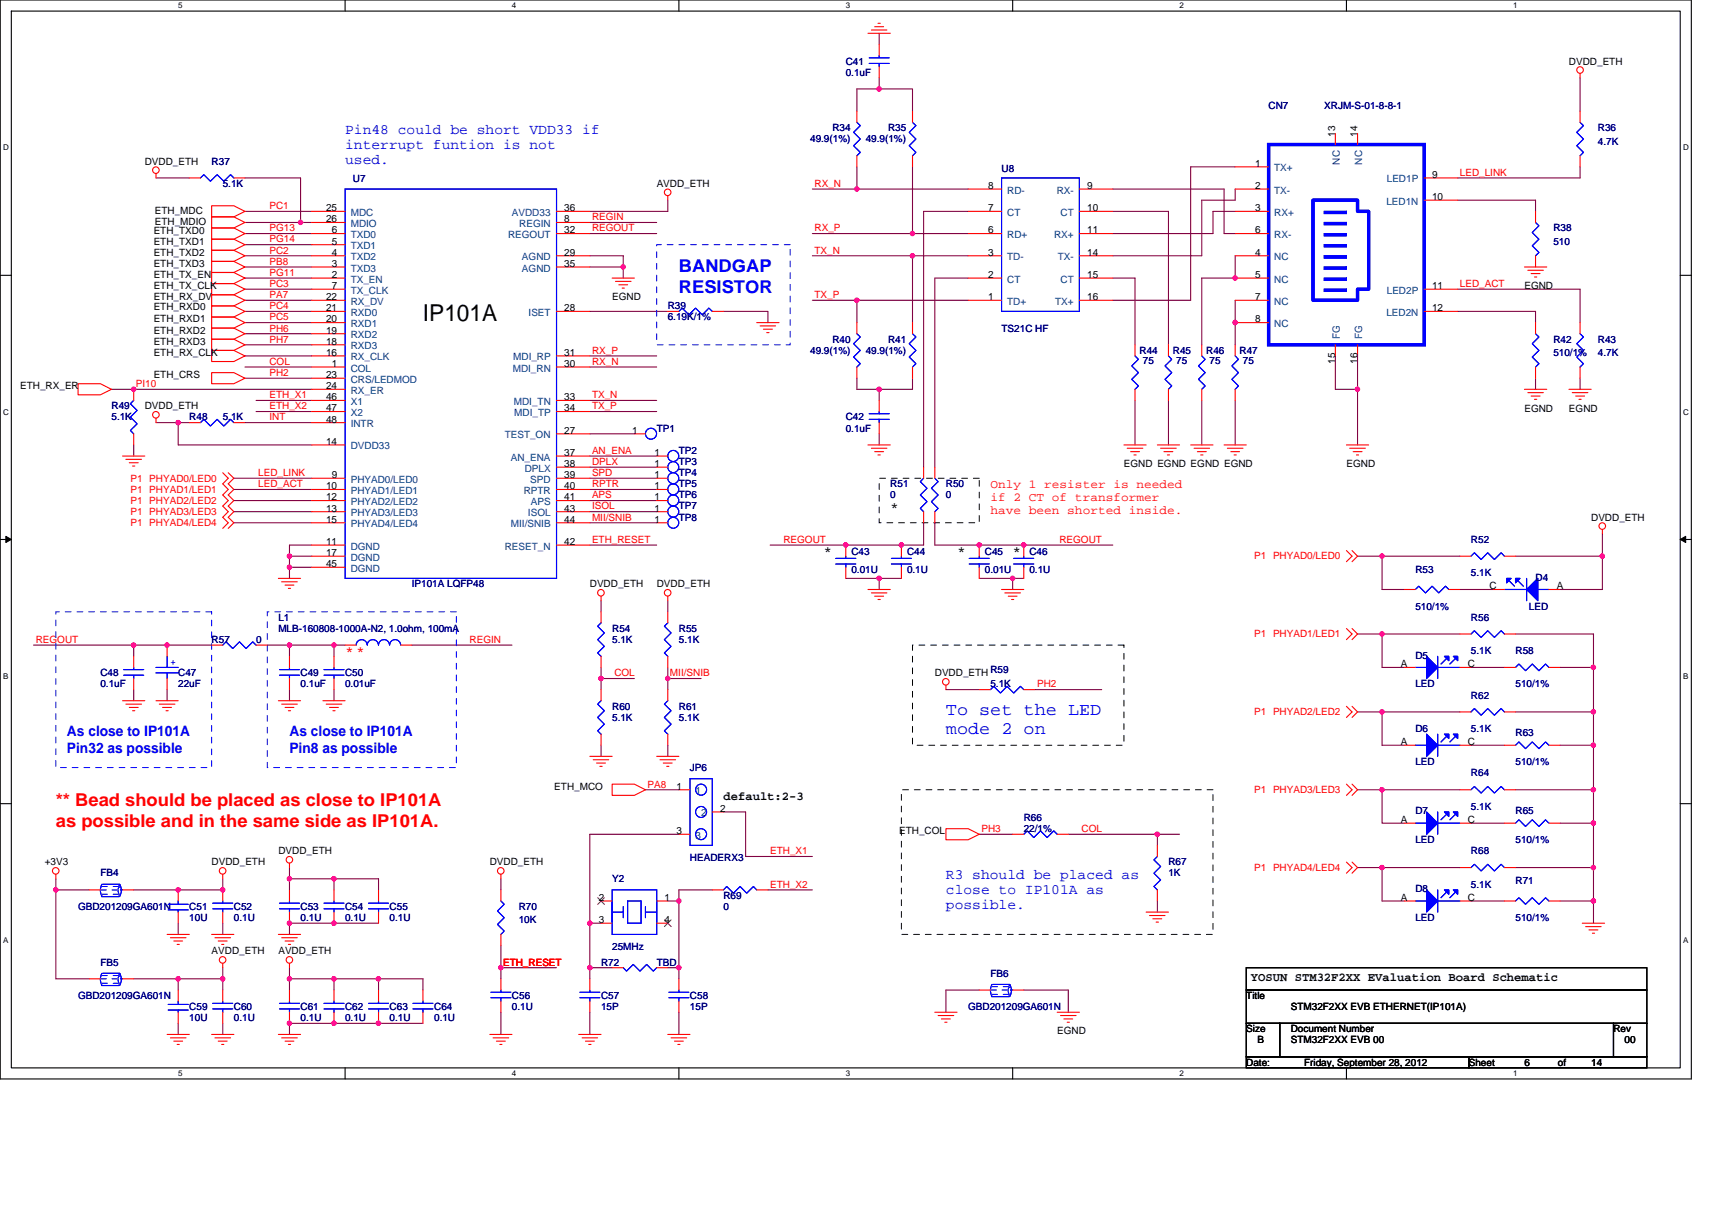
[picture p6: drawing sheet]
<svg xmlns="http://www.w3.org/2000/svg" width="297mm" height="210mm" viewBox="0 0 297 210" stroke-linecap="round" stroke-linejoin="round" font-family="sans-serif">
<path d="M0 0h293.5v187.2h-293.5zM2 1.9h289.5v183.4h-289.5z" fill="none" stroke="#000" stroke-width=".19"/>
<g fill="#fff">
<path d="M30.9 .2h.8v1.6h-.8z"/>
<path d="M30.9 185.5h.8v1.6h-.8z"/>
</g>
<path d="M59.9 0v1.9M59.9 185.3v1.9" fill="none" stroke="#000" stroke-width=".19"/>
<g fill="#fff">
<path d="M88.8 .2h.8v1.6h-.8z"/>
<path d="M88.8 185.5h.8v1.6h-.8z"/>
</g>
<path d="M117.8 0v1.9M117.8 185.3v1.9" fill="none" stroke="#000" stroke-width=".19"/>
<g fill="#fff">
<path d="M146.7 .2h.8v1.6h-.8z"/>
<path d="M146.7 185.5h.8v1.6h-.8z"/>
</g>
<path d="M175.7 0v1.9M175.7 185.3v1.9" fill="none" stroke="#000" stroke-width=".19"/>
<g fill="#fff">
<path d="M204.7 .2h.7v1.6h-.7z"/>
<path d="M204.7 185.5h.7v1.6h-.7z"/>
</g>
<path d="M233.6 0v1.9M233.6 185.3v1.9" fill="none" stroke="#000" stroke-width=".19"/>
<g fill="#fff">
<path d="M262.6 .2h.7v1.6h-.7z"/>
<path d="M262.6 185.5h.7v1.6h-.7z"/>
<path d="M.5 24.8h1v1.6h-1z"/>
<path d="M292 24.8h1v1.6h-1z"/>
<path d="M.5 70.7h1v1.5h-1z"/>
<path d="M292 70.7h1v1.5h-1z"/>
</g>
<path d="M0 47.8h2M291.5 47.8h2" fill="none" stroke="#000" stroke-width=".19"/>
<g fill="#fff">
<path d="M.5 116.5h.9v1.6h-.9z"/>
<path d="M292 116.5h.9v1.6h-.9z"/>
</g>
<path d="M0 93.6h2M291.5 93.6h2" fill="none" stroke="#000" stroke-width=".19"/>
<path d="M1 93.1l1 .5-1 .5zM291.5 93.6l1-.5v1z" fill="#000" stroke="#000" stroke-width=".17"/>
<g fill="#fff">
<path d="M.5 162.4h.9v1.5h-.9z"/>
<path d="M292 162.4h.9v1.5h-.9z"/>
</g>
<path d="M0 139.5h2M291.5 139.5h2M216.2 177.6h5.8v5.8h-5.8zM216.2 167.9h69.5v3.9h-69.5zM216.2 171.8h69.5v5.8h-69.5zM222 177.6h57.9v5.8h-57.9zM279.9 177.6h5.8v5.8h-5.8zM216.2 183.4h38.6v1.9h-38.6zM254.8 183.4h30.9v1.9h-30.9z" fill="none" stroke="#000" stroke-width=".19"/>
<g fill="none" stroke="#800040" stroke-width=".19">
<path d="M152.5 15.4h5.8v3.9M152.5 15.4h-3.8v3.9M152.5 13.5v1.9M152.5 5.8v1.9M274.1 13.5v5.8M27.1 30.9h5.7M42.5 30.9h9.7v7.7M42.5 36.7h11.6M42.5 38.6h9.7M52.2 38.6h1.9M102.3 38.6h11.6M115.9 34.7v2h-13.6"/>
<path d="M140.9 32.8h7.8M148.7 29v3.8M148.7 32.8h19.3M158.3 29v11.5M168 36.7h-7.8v44.4M193.1 32.8h19.3v7.7h1.9M193.1 36.7h9.6v23.1M214.3 36.7h-3.8v3.8h-17.4M214.3 32.8v1.9h-5.8v9.7h-15.4M214.3 29h-7.7v23.1h-13.5M252.9 34.7h13.5v2M274.1 29v1.9h-21.2"/>
<path d="M42.5 46.3h11.6M42.5 50.2h11.6M42.5 42.5h11.6M42.5 52.1h11.6M42.5 57.9h11.6M42.5 48.3h11.6M42.5 40.5h11.6M42.5 54h11.6M42.5 44.4h11.6M42.5 59.8h11.6M42.5 56h11.6M102.3 54h13.6"/>
<path d="M102.3 46.3h5.8M102.3 44.4h5.8v1.9M102.3 40.5h11.6M108.1 46.3v2M125.5 54h7.7v2M140.9 40.5h17.4M140.9 44.4h17.4v11.6M140.9 52.1h7.8v3.9M148.7 52.1h19.3M158.3 40.5h9.7M158.3 44.4h9.7M168 48.3h-5.8v32.8"/>
<path d="M193.1 48.3h3.8v11.5M214.3 44.4v3.9h-5.8v11.5M214.3 52.1v7.7M252.9 54h13.5v2M252.9 50.2h21.2v5.8M19.3 67.6h34.8M23.2 77.2v1.9M27.1 73.3h3.8v3.9h23.2M30.9 73.3h1.9M42.5 73.3h11.6M42.5 65.6h11.6M42.5 61.8h11.6"/>
<path d="M42.5 63.7h11.6M44.4 71.4h9.7M44.4 69.5h9.7M102.3 75.3h7.8M102.3 71.4h11.6M102.3 69.5h11.6M102.3 63.7h11.6M102.3 61.8h11.6M102.3 79.1h11.6M148.7 65.6v2h3.8M152.5 75.3v1.9M152.5 67.6v1.9"/>
<path d="M158.3 65.6v2h-5.8M196.9 69.5v7.7M202.7 69.5v7.7M208.5 69.5v7.7M214.3 69.5v7.7M231.7 61.8v5.8h3.8M235.5 67.6v9.6M235.5 61.8v5.8M266.4 65.6v2M274.1 65.6v2M40.6 84.9h13.5M40.6 83h13.5"/>
<path d="M40.6 88.8h13.5M40.6 90.7h13.5M40.6 86.9h13.5M50.2 96.5h3.9M50.2 98.4h3.9M50.2 98.4v2M50.2 96.5v1.9M54.1 94.6h-3.9v1.9M102.3 90.7h11.6M102.3 94.6h11.6M102.3 84.9h11.6M102.3 83h11.6"/>
<path d="M102.3 81.1h11.6M102.3 88.8h11.6M102.3 86.9h11.6M160.2 90.7v3.9h-26.6M162.2 90.7v3.9h30.9M235.5 96.5h4.3M239.8 96.5h13.5M239.8 96.5v5.8h3.8M262.9 96.5h15.1M278 92.6v3.9M278 96.5v5.8h-7.3M5.8 112h17.4"/>
<path d="M23.2 112v1.9M23.2 119.7v1.9M23.2 112h13.5M29 119.7v1.9M46.4 112h3.8M50.2 112h7.8M50.2 119.7v1.9M50.2 112v1.9M58 112v1.9M58 119.7v1.9M58 112h1.9M71.5 112h17.3"/>
<path d="M104.3 115.8v2M104.3 117.8h5.8M104.3 117.8v1.9M104.3 104.2v2M115.9 115.8v2M115.9 117.8h5.7M115.9 117.8v1.9M115.9 104.2v2M146.7 100.4h5.8M152.5 100.4h3.9M152.5 100.4v1.9M164.1 119.7h5.8"/>
<path d="M169.9 100.4h5.8M175.7 100.4h1.9M175.7 100.4v1.9M179.6 119.7h11.6M235.5 110h4.3M239.8 110v5.8h3.8M239.8 110h13.5M253.3 102.3h5.8M255.2 115.8h5.8M262.9 110h13.6v5.8M270.7 115.8h5.8M276.5 115.8v7.7"/>
<path d="M104.3 129.3v2M112 137.1h5.8M115.9 129.3v2M235.5 137.1h4.3M235.5 123.5h4.3M239.8 137.1v5.8h3.8M239.8 123.5v5.8h3.8M239.8 123.5h13.5M239.8 137.1h13.5M255.2 129.3h5.8M262.9 137.1h13.6M262.9 123.5h13.6"/>
<path d="M270.7 129.3h5.8M276.5 137.1v5.8M276.5 129.3v7.8M276.5 123.5v5.8M9.7 154.4v15.5h5.8M9.7 154.4h5.8M9.7 152.5v1.9M38.6 152.5v1.9h-15.4M50.2 152.5v1.9M50.2 150.6v1.9M50.2 152.5h7.8M58 152.5h7.7v1.9"/>
<path d="M58 152.5v1.9M86.9 152.5v1.9M115.9 156.4h1.9M117.8 144.8h-15.5v15.4M117.8 156.4v11.5M123.6 154.4h-5.8v2M125.5 140.9h3.9v7.7h11.5M133.2 154.4h7.7M169.9 144.8h5.8M185.4 144.8h15.4M200.8 144.8h3.9M200.8 144.8v1.9"/>
<path d="M200.8 156.4v1.9M235.5 150.6h4.3M239.8 150.6v5.8h3.8M239.8 150.6h13.5M255.2 156.4h5.8M255.2 142.9h5.8M262.9 150.6h13.6v5.8M270.7 156.4h5.8M270.7 142.9h5.8M276.5 156.4v3.8M276.5 142.9v7.7M23.2 169.9h7.7"/>
<path d="M30.9 177.6v1.9M30.9 169.9v1.9M30.9 169.9h7.7M30.9 160.2v2M38.6 177.6v1.9M38.6 169.9v1.9M38.6 160.2v2M38.6 167.9v2M50.2 167.9v2M50.2 169.9h7.8M50.2 169.9v1.9M58 169.9v1.9"/>
<path d="M58 169.9h7.7M65.7 169.9h7.7v1.9M65.7 169.9v1.9M65.7 160.2h-15.5v2M73.4 177.6h-23.2v1.9M86.9 167.9v2M86.9 167.9h9.7M86.9 175.7v3.8M86.9 164.1v3.8M102.3 160.2h2M102.3 167.9v2M102.3 175.7v3.8"/>
<path d="M102.3 160.2v7.7h3.9M115.9 167.9h1.9M117.8 167.9v2M117.8 175.7v3.8M169.9 171.8h-5.8v3.9M177.6 171.8h7.8v3.9"/>
</g>
<g fill="#f0f" stroke="#f0f" stroke-width=".19">
<circle cx="50.2" cy="152.5" r=".38"/>
<circle cx="30.9" cy="169.9" r=".38"/>
<circle cx="57.9" cy="152.5" r=".38"/>
<circle cx="9.7" cy="154.4" r=".38"/>
<circle cx="86.9" cy="167.9" r=".38"/>
<circle cx="38.6" cy="169.9" r=".38"/>
<circle cx="50.2" cy="177.6" r=".38"/>
<circle cx="65.7" cy="177.6" r=".38"/>
<circle cx="50.2" cy="169.9" r=".38"/>
<circle cx="57.9" cy="177.6" r=".38"/>
<circle cx="57.9" cy="169.9" r=".38"/>
<circle cx="38.6" cy="154.4" r=".38"/>
<circle cx="30.9" cy="154.4" r=".38"/>
<circle cx="65.7" cy="169.9" r=".38"/>
<circle cx="117.8" cy="156.3" r=".38"/>
<circle cx="117.8" cy="167.9" r=".38"/>
<circle cx="102.3" cy="167.9" r=".38"/>
<circle cx="102.3" cy="160.2" r=".38"/>
<circle cx="235.5" cy="67.6" r=".38"/>
<circle cx="57.9" cy="160.2" r=".38"/>
<circle cx="50.2" cy="160.2" r=".38"/>
<circle cx="52.1" cy="38.6" r=".38"/>
<circle cx="30.9" cy="73.3" r=".38"/>
<circle cx="23.2" cy="67.6" r=".38"/>
<circle cx="108.1" cy="46.3" r=".38"/>
<circle cx="50.2" cy="98.4" r=".38"/>
<circle cx="50.2" cy="96.5" r=".38"/>
<circle cx="29" cy="111.9" r=".38"/>
<circle cx="57.9" cy="111.9" r=".38"/>
<circle cx="50.2" cy="111.9" r=".38"/>
<circle cx="23.2" cy="111.9" r=".38"/>
<circle cx="214.3" cy="56" r=".38"/>
<circle cx="214.3" cy="48.2" r=".38"/>
<circle cx="148.7" cy="32.8" r=".38"/>
<circle cx="158.3" cy="40.5" r=".38"/>
<circle cx="175.7" cy="100.4" r=".38"/>
<circle cx="156.4" cy="94.6" r=".38"/>
<circle cx="177.6" cy="94.6" r=".38"/>
<circle cx="152.5" cy="100.4" r=".38"/>
<circle cx="158.3" cy="44.4" r=".38"/>
<circle cx="148.7" cy="52.1" r=".38"/>
<circle cx="152.5" cy="15.4" r=".38"/>
<circle cx="146.7" cy="94.6" r=".38"/>
<circle cx="169.9" cy="94.6" r=".38"/>
<circle cx="152.5" cy="67.6" r=".38"/>
<circle cx="200.8" cy="144.8" r=".38"/>
<circle cx="239.8" cy="110" r=".38"/>
<circle cx="239.8" cy="123.5" r=".38"/>
<circle cx="278" cy="96.5" r=".38"/>
<circle cx="276.5" cy="156.3" r=".38"/>
<circle cx="239.8" cy="137" r=".38"/>
<circle cx="276.5" cy="115.8" r=".38"/>
<circle cx="276.5" cy="142.8" r=".38"/>
<circle cx="276.5" cy="137" r=".38"/>
<circle cx="239.8" cy="150.6" r=".38"/>
<circle cx="239.8" cy="96.5" r=".38"/>
<circle cx="276.5" cy="150.6" r=".38"/>
<circle cx="276.5" cy="123.5" r=".38"/>
<circle cx="276.5" cy="129.3" r=".38"/>
<circle cx="104.3" cy="117.7" r=".38"/>
<circle cx="115.8" cy="117.7" r=".38"/>
</g>
<g fill="none" stroke="#f00" stroke-width=".19">
<path d="M148.7 19.3v1.9M150.6 5.8h3.9M151.2 5.2h2.7M151.8 4.6h1.5M152.3 4h.4M152.5 7.7v2M152.5 11.6v1.9M158.3 19.3v1.9M274.1 12.7v.8M274.1 19.3v1.9M27.1 30.1v.8M32.8 30.9h2"/>
<path d="M36.7 35.7h3.9l1.9 1-1.9 .9h-3.9zM36.7 37.6h3.9l1.9 1-1.9 1h-3.9zM36.7 39.6h3.9l1.9 .9-1.9 1h-3.9zM40.6 30.9h1.9M54.1 36.7h5.8M54.1 38.6h5.8M96.6 36.7h5.7M96.6 38.6h5.7M115.9 34v.7M148.7 27v2M158.3 27v2M168 36.7h5.8"/>
<path d="M168 32.8h5.8M187.3 36.7h5.8M187.3 32.8h5.8M214.3 36.7h5.8M214.3 32.8h5.8M214.3 29h5.8M231.7 23.2v1.9M235.5 23.2v1.9M247.1 30.9h5.8M247.1 34.7h5.8M266.4 36.7v1.9M274.1 27v2"/>
<path d="M36.7 41.5h3.9l1.9 1-1.9 .9h-3.9zM36.7 43.4h3.9l1.9 1-1.9 1h-3.9zM36.7 45.4h3.9l1.9 .9-1.9 1h-3.9zM36.7 47.3h3.9l1.9 1-1.9 .9h-3.9zM36.7 49.2h3.9l1.9 1-1.9 1h-3.9zM36.7 51.2h3.9l1.9 .9-1.9 1h-3.9zM36.7 53.1h3.9l1.9 .9-1.9 1h-3.9zM36.7 58.9h3.9l1.9 .9-1.9 1h-3.9zM36.7 56.9h3.9l1.9 1-1.9 1h-3.9zM36.7 55h3.9l1.9 1-1.9 .9h-3.9zM54.1 44.4h5.8M54.1 48.3h5.8"/>
<path d="M54.1 52.1h5.8M54.1 40.5h5.8M54.1 42.5h5.8M54.1 46.3h5.8M54.1 50.2h5.8M54.1 54h5.8M54.1 56h5.8M54.1 57.9h5.8M54.1 59.8h5.8M96.6 44.4h5.7M96.6 40.5h5.7M96.6 46.3h5.7"/>
<path d="M96.6 54h5.7M106.2 48.3h3.9M106.8 48.8h2.7M107.4 49.4h1.5M107.9 50h.4M115.9 54h1.9M123.6 54h1.9M131.3 56h3.9M131.9 56.6h2.7M132.5 57.1h1.5M133 57.7h.4M148.7 56v1.9"/>
<path d="M158.3 56v1.9M168 44.4h5.8M168 48.3h5.8M168 52.1h5.8M168 40.5h5.8M187.3 44.4h5.8M187.3 48.3h5.8M187.3 52.1h5.8M187.3 40.5h5.8M196.9 59.8v2M202.7 59.8v2M208.5 59.8v2"/>
<path d="M214.3 59.8v2M214.3 44.4h5.8M214.3 48.3h5.8M214.3 52.1h5.8M214.3 40.5h5.8M214.3 56h5.8M231.7 59.8v2M235.5 59.8v2M247.1 50.2h5.8M247.1 54h5.8M264.5 46.3h3.9M265.1 46.9h2.7"/>
<path d="M265.7 47.5h1.5M266.2 48.1h.4M266.4 44.4v1.9M266.4 56v1.9M274.1 56v1.9M13.5 66.6h3.9l1.9 1-1.9 .9h-3.9zM21.3 79.1h3.8M21.8 79.7h2.8M23.2 67.6v1.9M23.2 75.3v1.9M27.1 72.6v.7M32.8 73.3h2"/>
<path d="M36.7 60.8h3.9l1.9 1-1.9 .9h-3.9zM36.7 64.7h3.9l1.9 .9-1.9 1h-3.9zM40.6 73.3h1.9M54.1 61.8h5.8M54.1 63.7h5.8M54.1 65.6h5.8M54.1 69.5h5.8M54.1 71.4h5.8M54.1 77.2h5.8M54.1 73.3h5.8M54.1 67.6h5.8M96.6 61.8h5.7"/>
<path d="M96.6 63.7h5.7M96.6 69.5h5.7M96.6 71.4h5.7M96.6 75.3h5.7M96.6 79.1h5.7M110.1 75.3h1.9M113.9 79.1h2M148.7 63.7v1.9M150.6 77.2h3.9M151.2 77.8h2.7M151.8 78.4h1.5M152.3 79h.4"/>
<path d="M152.5 69.5v1.9M152.5 73.3v2M158.3 63.7v1.9M195 77.2h3.9M195.6 77.8h2.7M196.2 78.4h1.5M196.7 79h.4M196.9 67.6v1.9M200.8 77.2h3.9M201.4 77.8h2.7M201.9 78.4h1.6M202.5 79h.4"/>
<path d="M202.7 67.6v1.9M206.6 77.2h3.9M207.2 77.8h2.7M207.7 78.4h1.6M208.3 79h.4M208.5 67.6v1.9M212.4 77.2h3.8M213 77.8h2.7M213.5 78.4h1.6M214.1 79h.4M214.3 67.6v1.9M233.6 77.2h3.9"/>
<path d="M234.2 77.8h2.7M234.8 78.4h1.5M235.3 79h.4M264.5 67.6h3.9M265.1 68.1h2.7M265.7 68.7h1.5M266.2 69.3h.4M266.4 63.7v1.9M272.2 67.6h3.9M272.8 68.1h2.7M273.4 68.7h1.5M274 69.3h.3"/>
<path d="M274.1 63.7v1.9M22.4 80.3h1.6M23 80.9h.4M38.6 82l1 1-1 1 1 .9-1 1 1 1-1 .9 1 1-1 1 1 .9-1 1M39.6 82l1 1-1 1 1 .9-1 1 1 1-1 .9 1 1-1 1 1 .9-1 1M54.1 96.5h5.8M54.1 88.8h5.8M54.1 90.7h5.8M54.1 84.9h5.8M54.1 83h5.8M54.1 86.9h5.8M54.1 94.6h5.8"/>
<path d="M54.1 98.4h5.8M96.6 88.8h5.7M96.6 90.7h5.7M96.6 81.1h5.7M96.6 84.9h5.7M96.6 83h5.7M96.6 86.9h5.7M96.6 94.6h5.7M113.9 88.8h2M113.9 90.7h2M113.9 81.1h2M113.9 84.9h2"/>
<path d="M113.9 83h2M113.9 86.9h2M146.7 94.6v1.9M146.7 98.4v2M156.4 94.6v1.9M156.4 98.4v2M160.2 81.1v1.9M160.2 88.8v1.9M162.2 81.1v1.9M162.2 88.8v1.9M169.9 94.6v1.9M169.9 98.4v2"/>
<path d="M177.6 94.6v1.9M177.6 98.4v2M233.6 95.5l1 1-1 1M234.6 95.5l.9 1-.9 1M253.3 96.5h1.9M261 96.5h2M278 91.9v.7M23.2 113.9v1.9M23.2 117.8v1.9M29 112v1.9M29 117.8v1.9M36.7 112h1.9"/>
<path d="M44.4 112h2M48.3 100.4h3.9M48.9 101h2.7M49.5 101.5h1.5M50 102.1h.4M50.2 113.9v1.9M50.2 117.8v1.9M58 113.9v1.9M58 117.8v1.9M59.9 112h1.9M69.5 112h2M104.3 103.5v.7"/>
<path d="M104.3 106.2v1.9M104.3 113.9v1.9M104.3 119.7v1.9M115.9 103.5v.7M115.9 106.2v1.9M115.9 113.9v1.9M115.9 119.7v1.9M150.6 102.3h3.9M151.2 102.9h2.7M151.8 103.5h1.5M152.3 104h.4M164.1 118.9v.8"/>
<path d="M169.9 119.7h1.9M173.8 102.3h3.8M174.3 102.9h2.8M174.9 103.5h1.6M175.5 104h.4M177.6 119.7h2M233.6 109.1l1 .9-1 1M234.6 109.1l.9 .9-.9 1M243.6 102.3h2M243.6 115.8h2M251.4 102.3h1.9M253.3 115.8h1.9"/>
<path d="M253.3 110h1.9M259.1 102.3h1.9M261 115.8h2M261 110h2M268.7 102.3h2M268.7 115.8h2M21.3 121.6h3.8M21.8 122.2h2.8M22.4 122.8h1.6M23 123.3h.4M27.1 121.6h3.8M27.6 122.2h2.7"/>
<path d="M28.2 122.8h1.6M28.8 123.3h.4M48.3 121.6h3.9M48.9 122.2h2.7M49.5 122.8h1.5M50 123.3h.4M56 121.6h3.9M56.6 122.2h2.7M57.2 122.8h1.5M57.8 123.3h.3M102.3 131.3h3.9M102.9 131.8h2.7"/>
<path d="M103.5 132.4h1.5M104.1 133h.4M104.3 127.4v1.9M106.2 136.1h3.9l1.9 1-1.9 .9h-3.9zM113.9 131.3h3.9M114.5 131.8h2.7M115.1 132.4h1.5M115.7 133h.4M115.9 127.4v1.9M117.8 137.1h1.9M233.6 122.6l1 .9-1 1M233.6 136.1l1 1-1 .9"/>
<path d="M234.6 122.6l.9 .9-.9 1M234.6 136.1l.9 1-.9 .9M243.6 129.3h2M253.3 129.3h1.9M253.3 137.1h1.9M253.3 123.5h1.9M261 129.3h2M261 137.1h2M261 123.5h2M268.7 129.3h2M9.7 151.7v.8M15.5 154.4h1.9"/>
<path d="M21.3 154.4h1.9M30.9 154.4v2M30.9 158.3v1.9M38.6 151.7v.8M38.6 154.4v2M38.6 158.3v1.9M50.2 154.4v2M50.2 158.3v1.9M50.2 149.8v.8M58 154.4v2M58 158.3v1.9M65.7 154.4v2"/>
<path d="M65.7 158.3v1.9M86.9 151.7v.8M86.9 154.4v2M104.3 156.4h1.9M113.9 156.4h2M117.8 144.8h1.9M123.6 154.4h1.9M123.6 140.9h1.9M131.3 154.4h1.9M164.1 143.8h3.9l1.9 1-1.9 .9h-3.9zM175.7 144.8h1.9M183.4 144.8h2"/>
<path d="M198.9 158.3h3.8M199.4 158.9h2.7M200 159.4h1.6M200.8 146.7v1.9M200.8 154.4v2M233.6 149.6l1 1-1 .9M234.6 149.6l.9 1-.9 .9M243.6 156.4h2M243.6 142.9h2M253.3 156.4h1.9M253.3 142.9h1.9M253.3 150.6h1.9"/>
<path d="M261 156.4h1.9M261 142.9h2M261 150.6h2M268.7 156.4h2M268.7 142.9h2M15.5 169.9h1.9M21.3 169.9h1.9M29 179.5h3.8M29 162.2h3.8M29.6 162.7h2.7M30.2 163.3h1.5M30.7 163.9h.4"/>
<path d="M30.9 171.8v1.9M30.9 175.7v1.9M36.7 179.5h3.9M36.7 162.2h3.9M37.3 162.7h2.7M37.9 163.3h1.5M38.5 163.9h.3M38.6 167.2v.7M38.6 171.8v1.9M38.6 175.7v1.9M48.3 179.5h3.9M48.3 162.2h3.9"/>
<path d="M48.9 162.7h2.7M49.5 163.3h1.5M50 163.9h.4M50.2 167.2v.7M50.2 171.8v1.9M50.2 175.7v1.9M58 171.8v1.9M58 175.7v1.9M65.7 171.8v1.9M65.7 175.7v1.9M73.4 171.8v1.9M73.4 175.7v1.9"/>
<path d="M85 179.5h3.8M86.9 162.2v1.9M86.9 169.9v1.9M86.9 173.7v2M100.4 179.5h3.9M102.3 169.9v1.9M102.3 173.7v2M104.3 160.2h1.9M106.2 167.9h1.9M113.9 160.2h2M113.9 167.9h2M115.9 179.5h3.8"/>
<path d="M117.8 169.9v1.9M117.8 173.7v2M162.2 175.7h3.8M162.8 176.2h2.7M163.3 176.8h1.6M163.9 177.4h.4M169.9 171.8h1.9M175.7 171.8h1.9M183.4 175.7h3.9M184 176.2h2.7M184.6 176.8h1.5M185.2 177.4h.3"/>
<path d="M200.6 160h.4M274.5 160.2h3.9M275.1 160.8h2.7M275.7 161.4h1.5M276.3 161.9h.4M29.6 180.1h2.7M30.2 180.7h1.5M30.7 181.3h.4M37.3 180.1h2.7M37.9 180.7h1.5M38.5 181.3h.3M48.9 180.1h2.7"/>
<path d="M49.5 180.7h1.5M50 181.3h.4M85.6 180.1h2.7M86.1 180.7h1.6M86.7 181.3h.4M101 180.1h2.7M101.6 180.7h1.5M102.1 181.3h.4M116.4 180.1h2.7M117 180.7h1.6M117.6 181.3h.4"/>
<circle cx="274.1" cy="12.1" r=".57"/>
<circle cx="27" cy="29.5" r=".57"/>
<circle cx="115.8" cy="33.4" r=".57"/>
<circle cx="27" cy="72" r=".57"/>
<circle cx="278" cy="91.3" r=".57"/>
<circle cx="104.3" cy="102.9" r=".57"/>
<circle cx="115.8" cy="102.9" r=".57"/>
<circle cx="164.1" cy="118.3" r=".57"/>
<circle cx="9.7" cy="151.1" r=".57"/>
<circle cx="38.6" cy="151.1" r=".57"/>
<circle cx="50.2" cy="149.2" r=".57"/>
<circle cx="86.9" cy="151.1" r=".57"/>
<circle cx="38.6" cy="166.6" r=".57"/>
<circle cx="50.2" cy="166.6" r=".57"/>
</g>
<g fill="none" stroke="#00f" stroke-width=".17" stroke-dasharray="1 1 1 1 1 1 1 1">
<path d="M113.9 42.5h23.2v17.3h-23.2zM9.7 106.2h27v27h-27zM46.4 106.2h32.8v27h-32.8zM17.4 154.4h3.1M17.6 155.2h3.1M17.6 153.8h3.1M20.5 154.4h.1M20.7 155.2h.1M20.7 153.8h.1M17.4 169.9h3.1M17.6 170.6h3.1M17.6 169.3h3.1"/>
<path d="M20.5 169.9h.1M20.7 170.6h.1M20.7 169.3h.1M171.8 171.8h3.1M172 172.6h3.1M172 171.2h3.1M174.9 171.8h.1M175.1 172.6h.1M175.1 171.2h.1"/>
</g>
<path d="M152.5 83h17.4v7.7h-17.4zM158.3 112h36.7v17.3h-36.7zM156.4 137.1h54.1v25.1h-54.1z" fill="none" stroke="#000" stroke-width=".17" stroke-dasharray="1 1 1 1 1 1 1 1"/>
<g fill="none" stroke="#00f" stroke-width=".19">
<path d="M150.8 11h3.5M150.8 10h3.5M152.5 9.7v.3M152.5 11v.6M34.8 30.9l.6-.6 1.1 1.2 1.2-1.2 1.1 1.2 1.2-1.2 .6 .6M59.9 32.8h36.7v67.6h-36.7zM148.7 21.2l.6 .6-1.2 1.2 1.2 1.1-1.2 1.2 1.2 1.1-.6 .6M158.3 21.2l.6 .6-1.1 1.2 1.1 1.1-1.1 1.2 1.1 1.1-.6 .6M173.8 30.9h13.5v23.1h-13.5zM266.4 38.6l.6 .6-1.1 1.1 1.1 1.2-1.1 1.2 1.1 1.1-.6 .6M274.1 21.2l.6 .6-1.1 1.2 1.1 1.1-1.1 1.2 1.1 1.1-.6 .6M117.8 54l.6-.5 1.1 1.1 1.2-1.1 1.2 1.1 1.1-1.1 .6 .5"/>
<path d="M148.7 57.9l.6 .6-1.2 1.1 1.2 1.2-1.2 1.2 1.2 1.1-.6 .6M158.3 57.9l.6 .6-1.1 1.1 1.1 1.2-1.1 1.2 1.1 1.1-.6 .6M266.4 57.9l.6 .6-1.1 1.1 1.1 1.2-1.1 1.2 1.1 1.1-.6 .6M274.1 57.9l.6 .6-1.1 1.1 1.1 1.2-1.1 1.2 1.1 1.1-.6 .6M23.2 69.5l-.6 .6 1.2 1.1-1.2 1.2 1.2 1.2-1.2 1.1 .6 .6M34.8 73.3l.6-.5 1.1 1.1 1.2-1.1 1.1 1.1 1.2-1.1 .6 .5M150.8 72.8h3.5M150.8 71.8h3.5M152.5 71.4v.4M152.5 72.8v.5M196.9 61.8l.6 .6-1.1 1.1 1.1 1.2-1.1 1.1 1.1 1.2-.6 .6M202.7 61.8l.6 .6-1.2 1.1 1.2 1.2-1.2 1.1 1.2 1.2-.6 .6"/>
<path d="M208.5 61.8l.6 .6-1.2 1.1 1.2 1.2-1.2 1.1 1.2 1.2-.6 .6M214.3 61.8l.6 .6-1.2 1.1 1.2 1.2-1.2 1.1 1.2 1.2-.6 .6M145 97.9h3.5M145 96.9h3.5M146.7 96.5v.4M146.7 97.9v.5M154.7 97.9h3.4M154.7 96.9h3.4M156.4 96.5v.4M156.4 97.9v.5M160.2 83l-.5 .6 1.1 1.1-1.1 1.2 1.1 1.2-1.1 1.1 .5 .6M162.2 83l.6 .6-1.2 1.1 1.2 1.2-1.2 1.2 1.2 1.1-.6 .6"/>
<path d="M168.2 97.9h3.4M168.2 96.9h3.4M169.9 96.5v.4M169.9 97.9v.5M175.9 97.9h3.5M175.9 96.9h3.5M177.6 96.5v.4M177.6 97.9v.5M255.2 96.5l.6-.6 1.2 1.2 1.1-1.2 1.2 1.2 1.2-1.2 .5 .6M21.5 117.2h3.4M21.5 116.2h3.4M23.2 115.8v.4"/>
<path d="M23.2 117.2v.6M27.1 115.8h3.8M27.1 116.8h3.8M29 113.9v1.9M29 116.8v1M38.6 112l.6-.6 1.2 1.1 1.1-1.1 1.2 1.1 1.2-1.1 .5 .6M48.5 117.2h3.5M48.5 116.2h3.5M50.2 115.8v.4M50.2 117.2v.6M56.2 117.2h3.5M56.2 116.2h3.5"/>
<path d="M58 115.8v.4M58 117.2v.6M61.8 111.9a.95 .95 0 0 1 1-.9 .95 .95 0 0 1 .9 .9 .97 .97 0 0 1 1-.9 .97 .97 0 0 1 1 .9 .96 .96 0 0 1 .9-.9 .96 .96 0 0 1 1 .9M67.6 111.9a.95 .95 0 0 1 1-.9 .95 .95 0 0 1 .9 .9M104.3 108.1l-.6 .6 1.2 1.1-1.2 1.2 1.2 1.2-1.2 1.1 .6 .6M115.9 108.1l-.6 .6 1.1 1.1-1.1 1.2 1.1 1.2-1.1 1.1 .6 .6M171.8 119.7l.6-.6 1.2 1.2 1.1-1.2 1.2 1.2 1.2-1.2 .5 .6M245.6 102.3l.6-.6 1.1 1.2 1.2-1.2 1.1 1.2 1.2-1.2 .6 .6M245.6 115.8h1.9M249.4 113.9v3.9M249.4 115.8h3.9M251 114.3l-1 .9"/>
<path d="M252.5 114.3l-.9 .9M255.2 110l.6-.5 1.2 1.1 1.1-1.1 1.2 1.1 1.2-1.1 .5 .5M261 102.3h3.9M261.8 100.8l1 .9M263 115.8l.5-.6 1.2 1.2 1.2-1.2 1.1 1.2 1.2-1.2 .5 .6M263.3 100.8l1 .9M264.9 100.4v3.8M266.8 102.3h1.9M104.3 121.6l-.6 .6 1.2 1.1-1.2 1.2 1.2 1.2-1.2 1.1 .6 .6M115.9 121.6l-.6 .6 1.1 1.1-1.1 1.2 1.1 1.2-1.1 1.1 .6 .6M119.7 135.1h3.9v11.6h-3.9zM245.6 129.3h1.9"/>
<path d="M249.4 127.4v3.9M249.4 129.3h3.9M251 127.8l-1 1M252.5 127.8l-.9 1M255.2 137.1l.6-.6 1.2 1.1 1.1-1.1 1.2 1.1 1.2-1.1 .5 .6M255.2 123.5l.6-.5 1.2 1.1 1.1-1.1 1.2 1.1 1.2-1.1 .5 .5M263 129.3l.5-.5 1.2 1.1 1.2-1.1 1.1 1.1 1.2-1.1 .5 .5M17.6 155.6h3.1M17.7 153.5a2.05 2.05 0 0 0 0 2M17.8 153.5h2.9M20.8 153.5a1.99 1.99 0 0 1 0 2 2.12 2.12 0 0 1 0-2zM20.9 154.4h.4"/>
<path d="M29.2 156.9h3.5M29.2 157.9h3.5M30.9 157.9v.4M30.9 156.4v.5M36.9 157.7h3.5M36.9 156.7h3.5M38.6 156.4v.3M38.6 157.7v.6M48.5 157.7h3.5M48.5 156.7h3.5M50.2 156.4v.3M50.2 157.7v.6"/>
<path d="M56.2 157.7h3.5M56.2 156.7h3.5M58 156.4v.3M58 157.7v.6M63.9 157.7h3.5M63.9 156.7h3.5M65.7 156.4v.3M65.7 157.7v.6M86.9 156.4l.6 .5-1.2 1.2 1.2 1.2-1.2 1.1 1.2 1.2-.6 .6M106.2 158.3h1.9M106.2 156.4v3.8M106.2 154.4h7.7v7.8h-7.7z"/>
<path d="M108.1 157.3v2M108.9 156.4h2.3v3.8h-2.3zM112 158.3h1.9M112 157.3v2M113.9 156.4v3.8M125.5 154.4l.6-.6 1.2 1.2 1.1-1.2 1.2 1.2 1.1-1.2 .6 .6M177.6 144.8l.6-.6 1.2 1.2 1.1-1.2 1.2 1.2 1.1-1.2 .6 .6M200.8 148.6l-.6 .6 1.2 1.2-1.2 1.1 1.2 1.2-1.2 1.1 .6 .6M245.6 142.9h1.9M245.6 156.4h1.9M249.4 140.9v3.9M249.4 142.9h3.9"/>
<path d="M249.4 154.4v3.9M249.4 156.4h3.9M251 141.3l-1 1M251 154.8l-1 1M252.5 141.3l-.9 1M252.5 154.8l-.9 1M255.2 150.6l.6-.6 1.2 1.2 1.1-1.2 1.2 1.2 1.2-1.2 .5 .6M262.9 156.4l.6-.6 1.2 1.1 1.1-1.1 1.2 1.1 1.2-1.1 .5 .6M263 142.9l.5-.6 1.2 1.1 1.2-1.1 1.1 1.1 1.2-1.1 .5 .6M17.6 171h3.1M17.7 168.9a2.12 2.12 0 0 0 0 2.1M17.8 168.9h2.9"/>
<path d="M20.8 168.9a1.99 1.99 0 0 1 0 2.1 2.12 2.12 0 0 1 0-2.1zM20.9 169.9h.4M29.2 174.3h3.5M29.2 175.3h3.5M30.9 175.3v.4M30.9 173.7v.6M36.9 175.1h3.5M36.9 174.1h3.5M38.6 173.7v.4M38.6 175.1v.6M48.5 175.1h3.5M48.5 174.1h3.5"/>
<path d="M50.2 173.7v.4M50.2 175.1v.6M56.2 175.1h3.5M56.2 174.1h3.5M58 173.7v.4M58 175.1v.6M63.9 175.1h3.5M63.9 174.1h3.5M65.7 173.7v.4M65.7 175.1v.6M71.6 175.1h3.5M71.6 174.1h3.5"/>
<path d="M73.4 173.7v.4M73.4 175.1v.6M85.2 173.1h3.4M85.2 172.2h3.4M86.9 171.8v.4M86.9 173.1v.6M100.6 173.1h3.5M100.6 172.2h3.5M102.3 171.8v.4M102.3 173.1v.6M108.1 167.9l.6 .6 1.2-1.1 1.1 1.1 1.2-1.1 1.1 1.1 .6-.6M116.1 173.1h3.4"/>
<path d="M116.1 172.2h3.4M117.8 171.8v.4M117.8 173.1v.6M172 173h3.1M172.1 170.8a2.12 2.12 0 0 0 0 2.1M172.2 170.8h2.9M175.2 170.8a1.99 1.99 0 0 1 0 2.1 2.12 2.12 0 0 1 0-2.1zM175.3 171.8h.4"/>
<circle cx="113" cy="75.3" r=".96"/>
<circle cx="116.8" cy="79.1" r=".96"/>
<circle cx="116.8" cy="88.8" r=".96"/>
<circle cx="116.8" cy="90.7" r=".95"/>
<circle cx="116.8" cy="81.1" r=".95"/>
<circle cx="116.8" cy="83" r=".95"/>
<circle cx="116.8" cy="84.9" r=".95"/>
<circle cx="116.8" cy="86.8" r=".95"/>
<circle cx="121.6" cy="137" r=".96"/>
<circle cx="121.6" cy="140.9" r=".95"/>
<circle cx="121.6" cy="144.8" r=".95"/>
</g>
<g fill="none" stroke="#fff" stroke-width=".17" stroke-dasharray="1 1 1 1 1 1 1 1">
<path d="M17.4 154.4h3.1M17.6 155.2h3.1M17.6 153.8h3.1M20.5 154.4h.1M20.7 155.2h.1M20.7 153.8h.1M17.4 169.9h3.1M17.6 170.6h3.1M17.6 169.3h3.1M20.5 169.9h.1M20.7 170.6h.1M20.7 169.3h.1"/>
<path d="M171.8 171.8h3.1M172 172.6h3.1M172 171.2h3.1M174.9 171.8h.1M175.1 172.6h.1M175.1 171.2h.1"/>
</g>
<g fill="#00f" stroke="#00f" stroke-width=".19">
<path d="M264.9 102.3l1.9-1.9v3.8z" fill-rule="evenodd"/>
<path d="M263 100.4h.7l-.7 .8z" fill-rule="evenodd"/>
<path d="M261.4 100.4h.8l-.8 .8z" fill-rule="evenodd"/>
<path d="M264.9 102.3l1.9-1.9v3.8z" fill-rule="evenodd"/>
<path d="M263 100.4h.7l-.7 .8z" fill-rule="evenodd"/>
<path d="M261.4 100.4h.8l-.8 .8z" fill-rule="evenodd"/>
<path d="M247.5 113.9l1.9 1.9-1.9 2z" fill-rule="evenodd"/>
<path d="M250.6 113.9h.8v.8z" fill-rule="evenodd"/>
<path d="M252.2 113.9h.7v.8z" fill-rule="evenodd"/>
<path d="M247.5 113.9l1.9 1.9-1.9 2z" fill-rule="evenodd"/>
<path d="M250.6 113.9h.8v.8z" fill-rule="evenodd"/>
<path d="M252.2 113.9h.7v.8z" fill-rule="evenodd"/>
<path d="M247.5 140.9l1.9 2-1.9 1.9z" fill-rule="evenodd"/>
<path d="M250.6 140.9h.8v.8z" fill-rule="evenodd"/>
<path d="M252.2 140.9h.7v.8z" fill-rule="evenodd"/>
<path d="M247.5 140.9l1.9 2-1.9 1.9z" fill-rule="evenodd"/>
<path d="M250.6 140.9h.8v.8z" fill-rule="evenodd"/>
<path d="M252.2 140.9h.7v.8z" fill-rule="evenodd"/>
<path d="M247.5 154.4l1.9 2-1.9 1.9z" fill-rule="evenodd"/>
<path d="M250.6 154.4h.8v.8z" fill-rule="evenodd"/>
<path d="M252.2 154.4h.7v.8z" fill-rule="evenodd"/>
<path d="M247.5 154.4l1.9 2-1.9 1.9z" fill-rule="evenodd"/>
<path d="M250.6 154.4h.8v.8z" fill-rule="evenodd"/>
<path d="M252.2 154.4h.7v.8z" fill-rule="evenodd"/>
<path d="M229.8 36.7v.4h3.8v-.4z" fill-rule="evenodd"/>
<path d="M229.8 38.6v.4h3.8v-.4z" fill-rule="evenodd"/>
<path d="M229.8 40.5v.4h3.8v-.4z" fill-rule="evenodd"/>
<path d="M229.8 42.5v.3h3.8v-.3z" fill-rule="evenodd"/>
<path d="M229.8 44.4v.4h3.8v-.4z" fill-rule="evenodd"/>
<path d="M229.8 46.3v.4h3.8v-.4z" fill-rule="evenodd"/>
<path d="M229.8 48.3v.3h3.8v-.3z" fill-rule="evenodd"/>
<path d="M229.8 50.2v.4h3.8v-.4z" fill-rule="evenodd"/>
<path d="M229.8 36.7v.4h3.8v-.4z" fill-rule="evenodd"/>
<path d="M229.8 38.6v.4h3.8v-.4z" fill-rule="evenodd"/>
<path d="M229.8 40.5v.4h3.8v-.4z" fill-rule="evenodd"/>
<path d="M229.8 42.5v.3h3.8v-.3z" fill-rule="evenodd"/>
<path d="M229.8 44.4v.4h3.8v-.4z" fill-rule="evenodd"/>
<path d="M229.8 46.3v.4h3.8v-.4z" fill-rule="evenodd"/>
<path d="M229.8 48.3v.3h3.8v-.3z" fill-rule="evenodd"/>
<path d="M229.8 50.2v.4h3.8v-.4z" fill-rule="evenodd"/>
<path d="M247.5 127.4l1.9 1.9-1.9 2z" fill-rule="evenodd"/>
<path d="M250.6 127.4h.8v.8z" fill-rule="evenodd"/>
<path d="M252.2 127.4h.7v.8z" fill-rule="evenodd"/>
<path d="M247.5 127.4l1.9 1.9-1.9 2z" fill-rule="evenodd"/>
<path d="M250.6 127.4h.8v.8z" fill-rule="evenodd"/>
<path d="M252.2 127.4h.7v.8z" fill-rule="evenodd"/>
</g>
<path d="M103.7 155.8l1.2 1.2M104.9 155.8l-1.2 1.2M115.3 159.6l1.2 1.2M116.4 159.6l-1.1 1.2" fill="none" stroke="#804000" stroke-width=".17"/>
<path d="M220.1 25.1h27v34.7h-27zM227.8 34.7h7.7v2h2v13.5h-2v1.9h-7.7z" fill="none" stroke="#00f" stroke-width=".57"/>
<text font-size="4" x="73.4" y="55.7">IP101A</text>
<g font-size="3.1" fill="#00f">
<text x="117.8" y="47.2">BANDGAP</text>
<text x="117.8" y="50.8">RESISTOR</text>
<text x="164.1" y="124">To set the LED</text>
<text x="164.1" y="127.3">mode 2 on</text>
</g>
<g font-size="3.1" fill="#f00">
<text x="9.7" y="139.9">** Bead should be placed as close to IP101A</text>
<text x="9.7" y="143.5">as possible and in the same side as IP101A.</text>
</g>
<g font-size="2.5" fill="#00f">
<text x="59.9" y="23.2">Pin48 could be short VDD33 if</text>
<text x="59.9" y="25.8">interrupt funtion is not</text>
<text x="59.9" y="28.5">used.</text>
<text x="11.6" y="127.8">As close to IP101A</text>
<text x="11.6" y="130.7">Pin32 as possible</text>
<text x="50.2" y="127.8">As close to IP101A</text>
<text x="50.2" y="130.7">Pin8 as possible</text>
<text x="164.1" y="152.5">R3 should be placed as</text>
<text x="164.1" y="155.2">close to IP101A as</text>
<text x="164.1" y="157.8">possible.</text>
</g>
<g font-size="2.5">
<text x="154.5" y="88.8">*</text>
<text x="142.9" y="96.6">*</text>
<text x="166" y="96.6">*</text>
<text x="175.7" y="96.6">*</text>
</g>
<text font-size="2.5" fill="#f00" x="59.9" y="113.9">**</text>
<g font-size="2.1" fill="#f00">
<text x="171.8" y="84.7">Only 1 resister is needed</text>
<text x="171.8" y="87">if 2 CT of transformer</text>
<text x="171.8" y="89.2">have been shorted inside.</text>
</g>
<g font-size="2.1">
<text x="125.5" y="138.8">default:2-3</text>
<text x="217" y="170.3">YOSUN STM32F2XX EValuation Board Schematic</text>
</g>
<g font-size="1.7" fill="#000080">
<text x="146.7" y="11.2">C41</text>
<text x="146.7" y="13.1">0.1uF</text>
<text x="144.4" y="22.8">R34</text>
<text x="154.1" y="22.8">R35</text>
<text x="220.1" y="18.9">CN7</text>
<text x="229.8" y="18.9">XRJM-S-01-8-8-1</text>
<text x="277.2" y="22.8">R36</text>
<text x="36.7" y="28.6">R37</text>
<text x="140.6" y="24.7">49.9(1%)</text>
<text x="150.2" y="24.7">49.9(1%)</text>
<text x="173.8" y="29.9">U8</text>
<text x="277.2" y="25.1">4.7K</text>
<text x="38.6" y="32.4">5.1K</text>
<text x="61.2" y="31.7">U7</text>
<text x="269.5" y="40.2">R38</text>
<text x="269.5" y="42.5">510</text>
<text x="115.9" y="53.7">R39</text>
<text x="115.9" y="55.6">6.19K/1%</text>
<text x="144.4" y="59.5">R40</text>
<text x="154.1" y="59.5">R41</text>
<text x="173.8" y="57.5">TS21C HF</text>
<text x="269.5" y="59.5">R42</text>
<text x="277.2" y="59.5">R43</text>
<text x="140.6" y="61.4">49.9(1%)</text>
<text x="150.2" y="61.4">49.9(1%)</text>
<text x="197.7" y="61.4">R44</text>
<text x="198.3" y="63.1">75</text>
<text x="203.5" y="61.4">R45</text>
<text x="204.1" y="63.1">75</text>
<text x="209.3" y="61.4">R46</text>
<text x="209.9" y="63.1">75</text>
<text x="215.1" y="61.4">R47</text>
<text x="215.7" y="63.1">75</text>
<text x="269.5" y="61.8">510/1%</text>
<text x="277.2" y="61.8">4.7K</text>
<text x="19.3" y="71">R49</text>
<text x="19.3" y="73">5.1K</text>
<text x="32.8" y="73">R48</text>
<text x="38.6" y="73">5.1K</text>
<text x="113.9" y="74.9">TP1</text>
<text x="146.7" y="73">C42</text>
<text x="146.7" y="74.9">0.1uF</text>
<text x="117.8" y="80.7">TP3</text>
<text x="117.8" y="78.8">TP2</text>
<text x="117.8" y="82.6">TP4</text>
<text x="117.8" y="88.4">TP7</text>
<text x="117.8" y="84.5">TP5</text>
<text x="117.8" y="86.5">TP6</text>
<text x="154.5" y="84.5">R51</text>
<text x="154.5" y="86.5">0</text>
<text x="164.1" y="84.5">R50</text>
<text x="164.1" y="86.5">0</text>
<text x="117.8" y="90.3">TP8</text>
<text x="255.2" y="94.2">R52</text>
<text x="71.5" y="101.9">IP101A LQFP48</text>
<text x="147.7" y="96.3">C43</text>
<text x="147.7" y="99.4">0.01U</text>
<text x="157.4" y="96.3">C44</text>
<text x="157.4" y="99.4">0.1U</text>
<text x="170.9" y="96.3">C45</text>
<text x="170.9" y="99.4">0.01U</text>
<text x="178.6" y="96.3">C46</text>
<text x="178.6" y="99.4">0.1U</text>
<text x="245.6" y="99.4">R53</text>
<text x="255.2" y="100">5.1K</text>
<text x="266.4" y="100.8">D4</text>
<text x="48.3" y="107.7">L1</text>
<text x="245.6" y="105.8">510/1%</text>
<text x="255.2" y="107.7">R56</text>
<text x="265.3" y="105.8">LED</text>
<text x="36.7" y="111.6">R57</text>
<text x="44.4" y="111.6">0</text>
<text x="48.3" y="109.6">MLB-160808-1000A-N2, 1.0ohm, 100mA</text>
<text x="106.2" y="109.6">R54</text>
<text x="106.2" y="111.6">5.1K</text>
<text x="117.8" y="109.6">R55</text>
<text x="117.8" y="111.6">5.1K</text>
<text x="255.2" y="113.5">5.1K</text>
<text x="263" y="113.5">R58</text>
<text x="17.4" y="117.4">C48</text>
<text x="17.4" y="119.3">0.1uF</text>
<text x="30.9" y="117.4">C47</text>
<text x="30.9" y="119.3">22uF</text>
<text x="52.2" y="117.4">C49</text>
<text x="52.2" y="119.3">0.1uF</text>
<text x="59.9" y="117.4">C50</text>
<text x="59.9" y="119.3">0.01uF</text>
<text x="171.8" y="116.8">R59</text>
<text x="171.8" y="119.3">5.1K</text>
<text x="245.6" y="114.3">D5</text>
<text x="245.6" y="119.3">LED</text>
<text x="263" y="119.3">510/1%</text>
<text x="106.2" y="123.1">R60</text>
<text x="106.2" y="125.1">5.1K</text>
<text x="117.8" y="123.1">R61</text>
<text x="117.8" y="125.1">5.1K</text>
<text x="255.2" y="121.2">R62</text>
<text x="245.6" y="127">D6</text>
<text x="255.2" y="127">5.1K</text>
<text x="263" y="127.8">R63</text>
<text x="119.7" y="133.8">JP6</text>
<text x="245.6" y="132.8">LED</text>
<text x="255.2" y="134.7">R64</text>
<text x="263" y="132.8">510/1%</text>
<text x="177.6" y="142.5">R66</text>
<text x="245.6" y="141.3">D7</text>
<text x="255.2" y="140.5">5.1K</text>
<text x="263" y="141.3">R65</text>
<text x="119.7" y="149.4">HEADERX3</text>
<text x="177.6" y="144.4">22/1%</text>
<text x="245.6" y="146.3">LED</text>
<text x="255.2" y="148.3">R68</text>
<text x="263" y="146.3">510/1%</text>
<text x="17.4" y="152.1">FB4</text>
<text x="106.2" y="153.1">Y2</text>
<text x="125.5" y="156">R69</text>
<text x="202.7" y="150.2">R67</text>
<text x="202.7" y="152.1">1K</text>
<text x="245.6" y="154.8">D8</text>
<text x="255.2" y="154.1">5.1K</text>
<text x="263" y="153.5">R71</text>
<text x="13.5" y="157.9">GBD201209GA601N</text>
<text x="32.8" y="157.9">C51</text>
<text x="32.8" y="159.8">10U</text>
<text x="40.6" y="157.9">C52</text>
<text x="40.6" y="159.8">0.1U</text>
<text x="52.2" y="157.9">C53</text>
<text x="52.2" y="159.8">0.1U</text>
<text x="59.9" y="157.9">C54</text>
<text x="59.9" y="159.8">0.1U</text>
<text x="67.6" y="157.9">C55</text>
<text x="67.6" y="159.8">0.1U</text>
<text x="90" y="157.9">R70</text>
<text x="90" y="160.2">10K</text>
<text x="125.5" y="157.9">0</text>
<text x="245.6" y="159.8">LED</text>
<text x="263" y="159.8">510/1%</text>
<text x="17.4" y="167.6">FB5</text>
<text x="104.3" y="167.6">R72</text>
<text x="106.2" y="164.8">25MHz</text>
<text x="113.9" y="167.6">TBD</text>
<text x="13.5" y="173.4">GBD201209GA601N</text>
<text x="88.8" y="173.4">C56</text>
<text x="104.3" y="173.4">C57</text>
<text x="119.7" y="173.4">C58</text>
<text x="171.8" y="169.5">FB6</text>
<text x="32.8" y="175.3">C59</text>
<text x="32.8" y="177.2">10U</text>
<text x="40.6" y="175.3">C60</text>
<text x="40.6" y="177.2">0.1U</text>
<text x="52.2" y="175.3">C61</text>
<text x="52.2" y="177.2">0.1U</text>
<text x="59.9" y="175.3">C62</text>
<text x="59.9" y="177.2">0.1U</text>
<text x="67.6" y="175.3">C63</text>
<text x="67.6" y="177.2">0.1U</text>
<text x="75.3" y="175.3">C64</text>
<text x="75.3" y="177.2">0.1U</text>
<text x="88.8" y="175.3">0.1U</text>
<text x="104.3" y="175.3">15P</text>
<text x="119.7" y="175.3">15P</text>
<text x="168" y="175.3">GBD201209GA601N</text>
</g>
<g font-size="1.7">
<text x="272.2" y="11.2">DVDD_ETH</text>
<text x="231.7" y="23.7" transform="rotate(-90 231.7 23.7)">13</text>
<text x="235.5" y="23.7" transform="rotate(-90 235.5 23.7)">14</text>
<text x="25.1" y="28.6">DVDD_ETH</text>
<text x="217.8" y="28.9">1</text>
<text x="113.9" y="32.4">AVDD_ETH</text>
<text x="171.4" y="32.8">8</text>
<text x="188.6" y="32.8">9</text>
<text x="217.8" y="32.8">2</text>
<text x="248.5" y="34.7">10</text>
<text x="248.5" y="30.9">9</text>
<text x="26.7" y="40.5">ETH_TXD0</text>
<text x="26.9" y="37.1">ETH_MDC</text>
<text x="26.9" y="39">ETH_MDIO</text>
<text x="56.6" y="36.7">25</text>
<text x="56.6" y="38.6">26</text>
<text x="57.5" y="40.5">6</text>
<text x="97.9" y="40.5">32</text>
<text x="97.9" y="38.6">8</text>
<text x="97.9" y="36.7">36</text>
<text x="171.4" y="36.7">7</text>
<text x="171.4" y="40.5">6</text>
<text x="188.6" y="36.7">10</text>
<text x="188.6" y="40.5">11</text>
<text x="217.8" y="36.7">3</text>
<text x="217.8" y="40.5">6</text>
<text x="26.7" y="42.5">ETH_TXD1</text>
<text x="26.7" y="44.4">ETH_TXD2</text>
<text x="26.7" y="46.3">ETH_TXD3</text>
<text x="57.5" y="42.4">5</text>
<text x="57.5" y="44.4">4</text>
<text x="57.5" y="46.3">3</text>
<text x="97.9" y="44.4">29</text>
<text x="97.9" y="46.3">35</text>
<text x="171.4" y="44.4">3</text>
<text x="188.6" y="44.4">14</text>
<text x="217.8" y="44.4">4</text>
<text x="26.7" y="48.3">ETH_TX_EN</text>
<text x="26.7" y="50.2">ETH_TX_CLK</text>
<text x="26.7" y="52.1">ETH_RX_DV</text>
<text x="26.7" y="53.8">ETH_RXD0</text>
<text x="56.6" y="52.1">22</text>
<text x="57.5" y="48.2">2</text>
<text x="57.5" y="50.2">7</text>
<text x="106.2" y="52.1">EGND</text>
<text x="171.4" y="48.2">2</text>
<text x="171.4" y="52.1">1</text>
<text x="188.6" y="48.2">15</text>
<text x="188.6" y="52.1">16</text>
<text x="217.8" y="48.2">5</text>
<text x="217.8" y="52.1">7</text>
<text x="248.5" y="50.2">11</text>
<text x="264.5" y="50.2">EGND</text>
<text x="26.7" y="59.8">ETH_RXD3</text>
<text x="26.7" y="57.9">ETH_RXD2</text>
<text x="26.7" y="55.8">ETH_RXD1</text>
<text x="56.6" y="54">21</text>
<text x="56.6" y="56">20</text>
<text x="56.6" y="57.9">19</text>
<text x="56.6" y="59.8">18</text>
<text x="97.9" y="54">28</text>
<text x="217.8" y="56">8</text>
<text x="248.5" y="54">12</text>
<text x="26.7" y="61.8">ETH_RX_CLK</text>
<text x="26.7" y="65.6">ETH_CRS</text>
<text x="56.6" y="61.7">16</text>
<text x="56.6" y="65.6">23</text>
<text x="57.5" y="63.7">1</text>
<text x="97.9" y="61.7">31</text>
<text x="97.9" y="63.7">30</text>
<text x="231.7" y="63.1" transform="rotate(-90 231.7 63.1)">15</text>
<text x="235.5" y="63.1" transform="rotate(-90 235.5 63.1)">16</text>
<text x="3.5" y="67.6">ETH_RX_ER</text>
<text x="25.1" y="71">DVDD_ETH</text>
<text x="56.6" y="69.5">46</text>
<text x="56.6" y="71.4">47</text>
<text x="56.6" y="67.5">24</text>
<text x="97.9" y="69.5">33</text>
<text x="97.9" y="71.4">34</text>
<text x="264.5" y="71.4">EGND</text>
<text x="272.2" y="71.4">EGND</text>
<text x="56.6" y="77.2">14</text>
<text x="56.6" y="73.3">48</text>
<text x="97.9" y="75.3">27</text>
<text x="109.7" y="75.3">1</text>
<text x="57.5" y="83">9</text>
<text x="97.9" y="83">39</text>
<text x="97.9" y="81">38</text>
<text x="97.9" y="79.1">37</text>
<text x="113.5" y="81">1</text>
<text x="113.5" y="79.1">1</text>
<text x="113.5" y="83">1</text>
<text x="195" y="81.1">EGND EGND EGND EGND</text>
<text x="233.6" y="81.1">EGND</text>
<text x="56.6" y="84.9">10</text>
<text x="56.6" y="86.8">12</text>
<text x="56.6" y="88.8">13</text>
<text x="97.9" y="84.9">40</text>
<text x="97.9" y="88.8">43</text>
<text x="97.9" y="86.8">41</text>
<text x="113.5" y="88.8">1</text>
<text x="113.5" y="84.9">1</text>
<text x="113.5" y="86.8">1</text>
<text x="56.6" y="90.7">15</text>
<text x="56.6" y="94.6">11</text>
<text x="97.9" y="90.7">44</text>
<text x="97.9" y="94.6">42</text>
<text x="113.5" y="90.7">1</text>
<text x="276.1" y="90.3">DVDD_ETH</text>
<text x="56.6" y="96.5">17</text>
<text x="56.6" y="98.4">45</text>
<text x="102.3" y="101.9">DVDD_ETH</text>
<text x="113.9" y="101.9">DVDD_ETH</text>
<text x="258.4" y="102.3">C</text>
<text x="270.1" y="102.3">A</text>
<text x="162.2" y="117.4">DVDD_ETH</text>
<text x="243.1" y="115.8">A</text>
<text x="254.7" y="115.8">C</text>
<text x="243.1" y="129.3">A</text>
<text x="254.7" y="129.3">C</text>
<text x="96.2" y="137.1">ETH_MCO</text>
<text x="117.4" y="137">1</text>
<text x="124.9" y="140.9">2</text>
<text x="243.1" y="142.8">A</text>
<text x="254.7" y="142.8">C</text>
<text x="48.3" y="148.3">DVDD_ETH</text>
<text x="117.4" y="144.8">3</text>
<text x="156" y="144.8">ETH_COL</text>
<text x="7.8" y="150.2">+3V3</text>
<text x="36.7" y="150.2">DVDD_ETH</text>
<text x="85" y="150.2">DVDD_ETH</text>
<text x="103.9" y="160.2">3</text>
<text x="103.9" y="156.3">2</text>
<text x="115.3" y="160.2">4</text>
<text x="115.3" y="156.3">1</text>
<text x="243.1" y="156.3">A</text>
<text x="254.7" y="156.3">C</text>
<text x="36.7" y="165.6">AVDD_ETH</text>
<text x="48.3" y="165.6">AVDD_ETH</text>
<text x="216.2" y="173.4">Title</text>
<text x="183.4" y="179.5">EGND</text>
<text x="216.2" y="179.1">Size</text>
<text x="224" y="179.1">Document Number</text>
<text x="224" y="175.3">STM32F2XX EVB ETHERNET(IP101A)</text>
<text x="279.9" y="179.1">Rev</text>
<text x="216.2" y="184.9">Date:</text>
<text x="218.2" y="181.1">B</text>
<text x="224" y="181.1">STM32F2XX EVB 00</text>
<text x="226.3" y="184.9">Friday, September 28, 2012</text>
<text x="254.8" y="184.9">Sheet</text>
<text x="264.5" y="184.9">6</text>
<text x="270.3" y="184.9">of</text>
<text x="276.1" y="184.9">14</text>
<text x="281.9" y="181.1">00</text>
</g>
<g font-size="1.7" fill="#004080">
<text x="221.1" y="29.7">TX+</text>
<text x="232.5" y="28.6" transform="rotate(-90 232.5 28.6)">NC</text>
<text x="236.3" y="28.6" transform="rotate(-90 236.3 28.6)">NC</text>
<text x="174.7" y="33.6">RD-</text>
<text x="183.3" y="33.6">RX-</text>
<text x="221.1" y="33.6">TX-</text>
<text x="240.5" y="35.5">LED1N</text>
<text x="240.6" y="31.7">LED1P</text>
<text x="60.9" y="37.5">MDC</text>
<text x="60.9" y="39.4">MDIO</text>
<text x="60.9" y="41.3">TXD0</text>
<text x="88.2" y="41.3">REGOUT</text>
<text x="88.8" y="37.5">AVDD33</text>
<text x="90.1" y="39.4">REGIN</text>
<text x="174.7" y="37.5">CT</text>
<text x="174.7" y="41.3">RD+</text>
<text x="182.9" y="41.3">RX+</text>
<text x="184" y="37.5">CT</text>
<text x="221.1" y="37.5">RX+</text>
<text x="221.1" y="41.3">RX-</text>
<text x="60.9" y="43.2">TXD1</text>
<text x="60.9" y="45.2">TXD2</text>
<text x="60.9" y="47.1">TXD3</text>
<text x="90.6" y="45.2">AGND</text>
<text x="90.6" y="47.1">AGND</text>
<text x="174.7" y="45.2">TD-</text>
<text x="183.5" y="45.2">TX-</text>
<text x="221.1" y="45.2">NC</text>
<text x="60.9" y="49">TX_EN</text>
<text x="60.9" y="51">TX_CLK</text>
<text x="60.9" y="52.9">RX_DV</text>
<text x="174.7" y="49">CT</text>
<text x="174.7" y="52.9">TD+</text>
<text x="183.1" y="52.9">TX+</text>
<text x="184" y="49">CT</text>
<text x="221.1" y="49">NC</text>
<text x="221.1" y="52.9">NC</text>
<text x="240.6" y="51">LED2P</text>
<text x="60.9" y="54.8">RXD0</text>
<text x="60.9" y="56.8">RXD1</text>
<text x="60.9" y="58.7">RXD2</text>
<text x="91.7" y="54.8">ISET</text>
<text x="221.1" y="56.8">NC</text>
<text x="232.5" y="58.9" transform="rotate(-90 232.5 58.9)">FG</text>
<text x="236.3" y="58.9" transform="rotate(-90 236.3 58.9)">FG</text>
<text x="240.5" y="54.8">LED2N</text>
<text x="60.9" y="60.6">RXD3</text>
<text x="60.9" y="62.5">RX_CLK</text>
<text x="60.9" y="64.5">COL</text>
<text x="89" y="64.5">MDI_RN</text>
<text x="89" y="62.5">MDI_RP</text>
<text x="60.9" y="66.4">CRS/LEDMOD</text>
<text x="60.9" y="70.3">X1</text>
<text x="60.9" y="68.3">RX_ER</text>
<text x="89.2" y="70.3">MDI_TN</text>
<text x="60.9" y="72.2">X2</text>
<text x="60.9" y="78">DVDD33</text>
<text x="60.9" y="74.1">INTR</text>
<text x="87.6" y="76.1">TEST_ON</text>
<text x="89.2" y="72.2">MDI_TP</text>
<text x="60.9" y="83.8">PHYAD0/LED0</text>
<text x="88.6" y="79.9">AN_ENA</text>
<text x="91.1" y="81.9">DPLX</text>
<text x="92" y="83.8">SPD</text>
<text x="60.9" y="85.7">PHYAD1/LED1</text>
<text x="60.9" y="87.7">PHYAD2/LED2</text>
<text x="60.9" y="89.6">PHYAD3/LED3</text>
<text x="90.9" y="85.7">RPTR</text>
<text x="91.6" y="89.6">ISOL</text>
<text x="92.1" y="87.7">APS</text>
<text x="60.9" y="91.5">PHYAD4/LED4</text>
<text x="60.9" y="95.4">DGND</text>
<text x="87.6" y="95.4">RESET_N</text>
<text x="88.6" y="91.5">MII/SNIB</text>
<text x="60.9" y="97.3">DGND</text>
<text x="60.9" y="99.2">DGND</text>
<text x="120.7" y="137.8">1</text>
<text x="121.6" y="141.7">2</text>
<text x="120.7" y="145.6">3</text>
</g>
<g font-size="1.7" fill="#f00">
<text x="141.3" y="32.4">RX_N</text>
<text x="253.3" y="30.5">LED_LINK</text>
<text x="46.8" y="36.3">PC1</text>
<text x="46.8" y="40.2">PG13</text>
<text x="102.7" y="38.2">REGIN</text>
<text x="102.7" y="40.2">REGOUT</text>
<text x="141.3" y="40.2">RX_P</text>
<text x="46.8" y="46">PB8</text>
<text x="46.8" y="42.1">PG14</text>
<text x="46.8" y="47.9">PG11</text>
<text x="46.8" y="44">PC2</text>
<text x="141.3" y="44">TX_N</text>
<text x="46.8" y="49.8">PC3</text>
<text x="46.8" y="51.7">PA7</text>
<text x="46.8" y="53.7">PC4</text>
<text x="141.3" y="51.7">TX_P</text>
<text x="253.3" y="49.8">LED_ACT</text>
<text x="46.8" y="57.5">PH6</text>
<text x="46.8" y="59.5">PH7</text>
<text x="46.8" y="55.6">PC5</text>
<text x="46.8" y="65.3">PH2</text>
<text x="46.8" y="63.3">COL</text>
<text x="102.7" y="63.3">RX_N</text>
<text x="102.7" y="61.4">RX_P</text>
<text x="23.6" y="67.2">PI10</text>
<text x="46.8" y="71">ETH_X2</text>
<text x="46.8" y="69.1">ETH_X1</text>
<text x="102.7" y="71">TX_P</text>
<text x="102.7" y="69.1">TX_N</text>
<text x="46.8" y="73">INT</text>
<text x="22.6" y="83.6">P1 PHYAD0/LED0</text>
<text x="44.8" y="82.6">LED_LINK</text>
<text x="102.7" y="78.8">AN_ENA</text>
<text x="102.7" y="82.6">SPD</text>
<text x="102.7" y="80.7">DPLX</text>
<text x="22.6" y="85.5">P1 PHYAD1/LED1</text>
<text x="22.6" y="87.4">P1 PHYAD2/LED2</text>
<text x="22.6" y="89.4">P1 PHYAD3/LED3</text>
<text x="44.8" y="84.6">LED_ACT</text>
<text x="102.7" y="84.6">RPTR</text>
<text x="102.7" y="88.4">ISOL</text>
<text x="102.7" y="86.5">APS</text>
<text x="22.6" y="91.3">P1 PHYAD4/LED4</text>
<text x="102.7" y="90.3">MII/SNIB</text>
<text x="102.7" y="94.2">ETH_RESET</text>
<text x="135.9" y="94.2">REGOUT</text>
<text x="183.8" y="94.2">REGOUT</text>
<text x="217.6" y="97.1">P1 PHYAD0/LED0</text>
<text x="6.2" y="111.6">REGOUT</text>
<text x="81.5" y="111.6">REGIN</text>
<text x="217.6" y="110.6">P1 PHYAD1/LED1</text>
<text x="106.6" y="117.4">COL</text>
<text x="116.2" y="117.4">MII/SNIB</text>
<text x="179.9" y="119.3">PH2</text>
<text x="217.6" y="124.1">P1 PHYAD2/LED2</text>
<text x="112.4" y="136.7">PA8</text>
<text x="217.6" y="137.6">P1 PHYAD3/LED3</text>
<text x="133.6" y="148.3">ETH_X1</text>
<text x="170.3" y="144.4">PH3</text>
<text x="187.7" y="144.4">COL</text>
<text x="133.6" y="154.1">ETH_X2</text>
<text x="217.6" y="151.2">P1 PHYAD4/LED4</text>
<text x="87.3" y="167.6">ETH_RESET</text>
</g>
<text font-size="1.7" fill="#00f" x="29.6" y="115.5">+</text>
<g font-size="1.4">
<text x="30.9" y="1.5">5</text>
<text x="88.8" y="1.5">4</text>
<text x="146.7" y="1.5">3</text>
<text x="204.7" y="1.5">2</text>
<text x="262.6" y="1.5">1</text>
<text x=".5" y="26.1">D</text>
<text x="292" y="26.1">D</text>
<text x=".5" y="71.9">C</text>
<text x="292" y="71.9">C</text>
<text x=".5" y="117.8">B</text>
<text x="292" y="117.8">B</text>
<text x=".5" y="163.6">A</text>
<text x="292" y="163.6">A</text>
<text x="30.9" y="186.8">5</text>
<text x="88.8" y="186.8">4</text>
<text x="146.7" y="186.8">3</text>
<text x="204.7" y="186.8">2</text>
<text x="262.6" y="186.8">1</text>
</g>
</svg>
